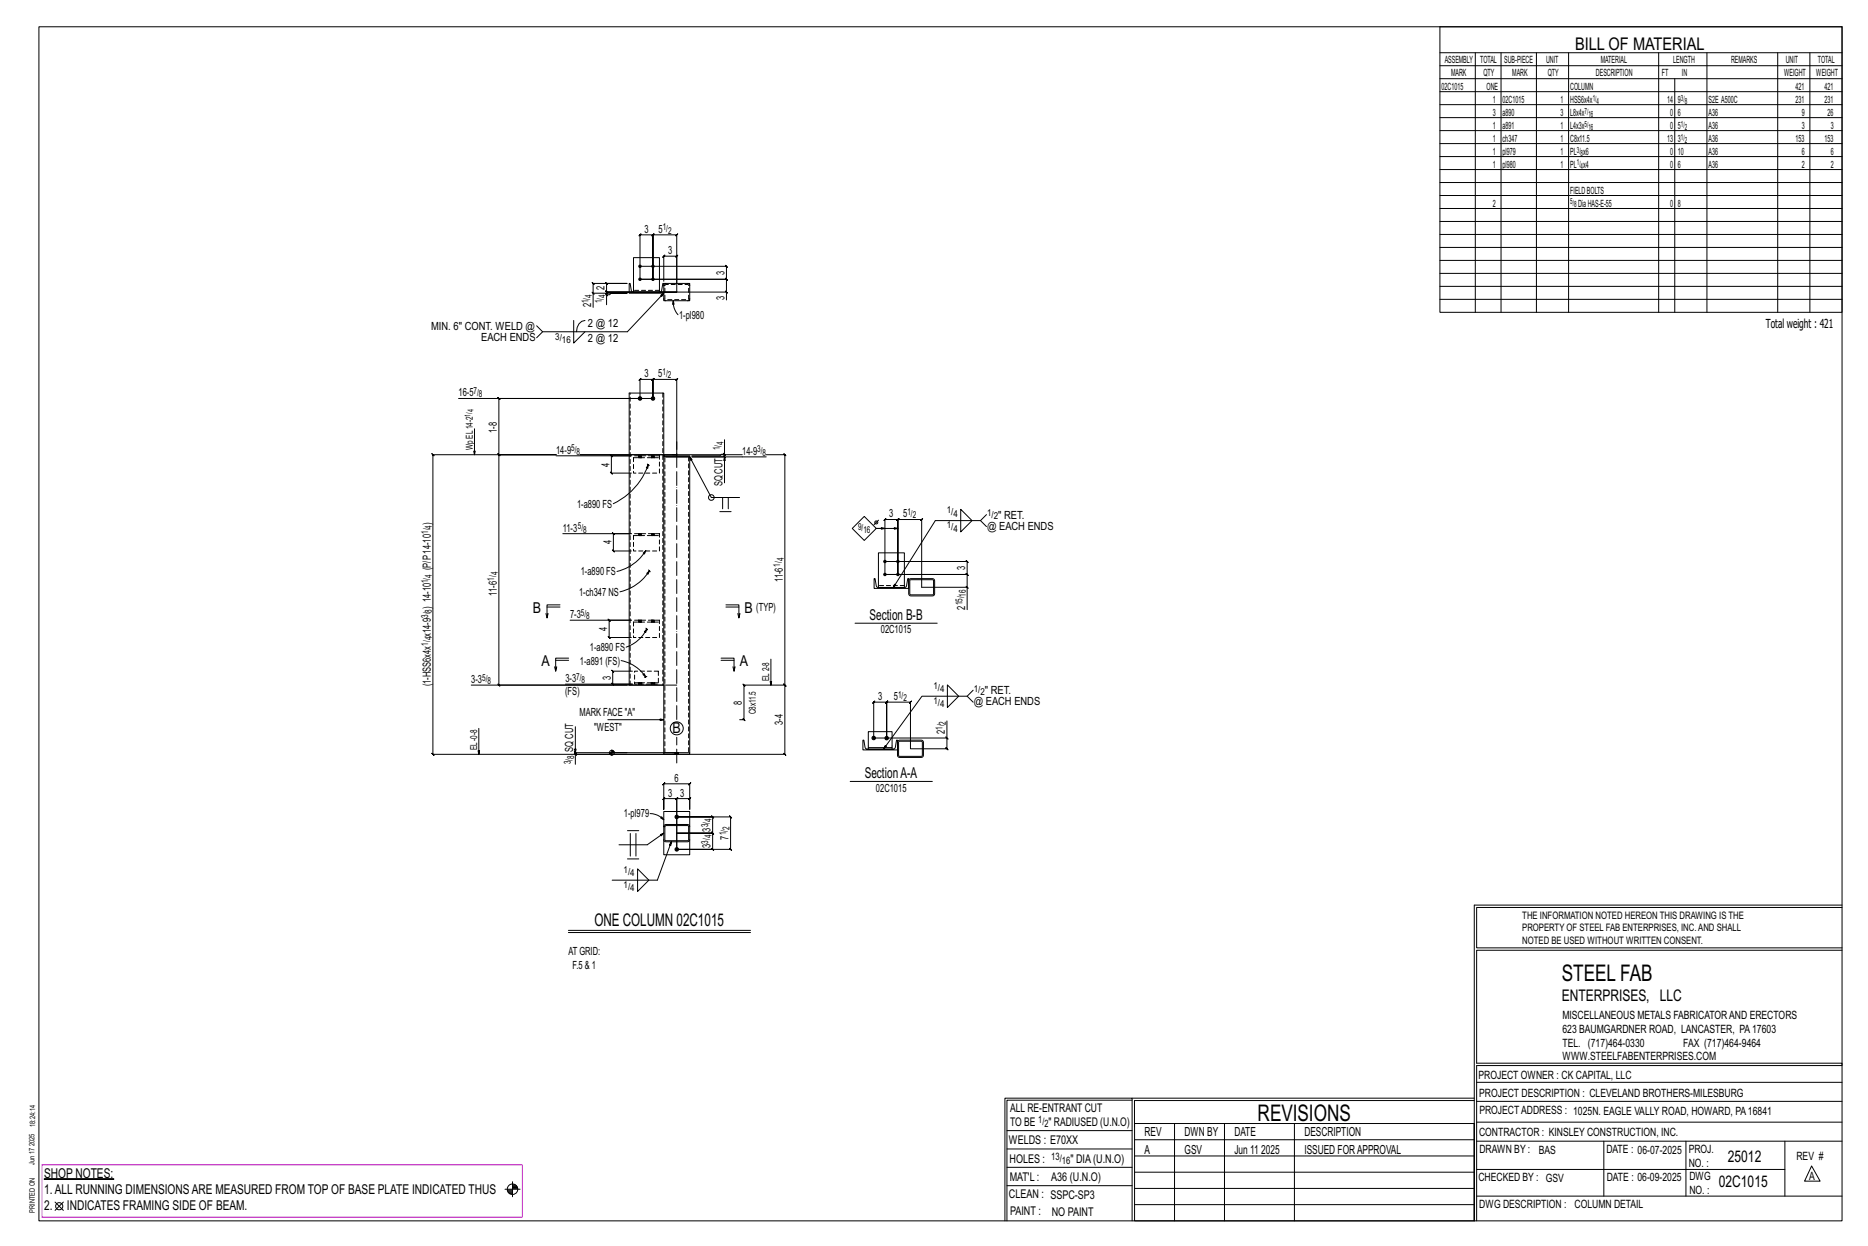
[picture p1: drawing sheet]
<svg xmlns="http://www.w3.org/2000/svg" width="914mm" height="610mm" viewBox="0 0 914 610" stroke-linecap="round" stroke-linejoin="round" font-family="sans-serif">
<g fill="#000" stroke="#000" stroke-width=".49">
<path d="M22 577h34z"/>
<circle cx="313" cy="130" r=".6"/>
<circle cx="313" cy="137" r=".6"/>
<circle cx="320" cy="137" r=".6"/>
<circle cx="320" cy="130" r=".6"/>
<circle cx="313" cy="195" r=".9"/>
<circle cx="320" cy="195" r=".9"/>
<circle cx="433" cy="275" r=".6"/>
<circle cx="440" cy="275" r=".6"/>
<circle cx="433" cy="281" r=".6"/>
<circle cx="440" cy="281" r=".6"/>
<circle cx="428" cy="361" r=".9"/>
<circle cx="434" cy="361" r=".9"/>
<circle cx="331" cy="400" r=".9"/>
<circle cx="331" cy="416" r=".9"/>
</g>
<g fill="none" stroke="#000" stroke-width=".49">
<path d="M19 13h883v584h-883zM705 13h197v140h-197zM705 26h197M705 32h197M705 39h197M722 26v127M735 26v127M752 26v127M768 26v127M812 26v127M820 39v114M836 26v127"/>
<path d="M870 26v127M886 26v127M705 45h197M705 51h197M705 58h197M705 64h197M705 70h197M705 77h197M705 83h197M705 89h197M705 96h197M705 102h197"/>
<path d="M705 108h197M705 115h197M308 139l1 4h1h13l1-4h1v4h-17zM313 130h43h-1l1 1v-1v7l-1-1 1 1h-43M325 139h13v8h-13v-4l-18 19h-41l-3-3M325 138v-13l-1 1 1-1h6v1l1-1h-1v14M705 121h197M705 127h197M705 134h197M281 157v11l5-6M286 157a5 5 0 0 0-4 5M290 143l1 1z"/>
<path d="M290 143v-4h1l-1-1v1h17h-10l-1-1 1 1v4l-1-1 1 1h34h-34l-1-1 1 1v1M296 144l1 1zM297 149v-5h1l1-1h8h-17v7M310 143v-17h13v17M330 147v2h-1zM330 147v4l2 3M355 142l1 1zM356 143v-6l-1-1 1 1h-43v-22l1-1-1 1h7h-1l1-1v1v22v-22h-1l1-1v1h11l1-1-1 1v28h25v4M705 140h197M705 146h197M266 162l-3 3M224 195h89v-9l1-1-1 1h7h-1l1-1v1v9v-9h-1l1-1v1h11l1-1-1 1v37"/>
<path d="M320 195h-76v-1l1 1h-1v27l1 1-1-1h28M232 210v12M355 215v7h-2l-1 1h-13M272 222h-60h-1l1 1v-1v147h-1l1 1v-1h119h-49v5M272 222h-28l1 1-1-1v113l1 1-1-1h87M272 223h37h-10l1 1-1-1v8l1 1-1-1h10M284 222h47zM284 222h79M313 223h.1M313 224h.1M314 223h.1M314 224h.1"/>
<path d="M317 227h.1M317 227v2h-1zM317 227a33 33 0 0 1-17 19M317 227l1 1M319 223h.1M319 224h.1M320 223h.1M320 224h.1M325 223h13v1h-13v-32h-17v143h17M325 224v144M326 224h11M354 222l1 1z"/>
<path d="M355 222v2l-1-1 1 1h-16h36M355 224v12M375 222h9l1 1-1-1v113M352 250h6M354 243v6M356 243v6M362 243h-14l-10-19 1 1h-1v-1v144M417 259l6-6 6 6-6 5zM430 254l-2 3M433 259h-4h11M470 249l6 6-6 5zM480 255l3 3"/>
<path d="M483 252l-3 3h-22l-21 33M275 261h34h-9l1 1-1-1v9v-1l1 1h-1h9M313 261h.1M313 262h.1M314 261h.1M314 262h.1M315 271l1-2-1 2zM316 269a23 23 0 0 1-14 11M318 279h.1M318 279a23 23 0 0 1-15 11M318 279v1M319 261h.1"/>
<path d="M319 262h.1M320 261h.1M320 262h.1M433 275h40v-1l1 1h-1v6l1 1-1-1h-40M268 297h6M274 296h-6v6v-2M317 281l1-2-1 2zM355 296h7v6v-2M355 297h7M428 283l1 4h1h13l1-4h1v5h-17zM430 287v-17h13v17M445 283h12l1 1-1 7-1 1-11-1z"/>
<path d="M445 284h12v7h-11zM473 287l1 1zM473 287v-6l1 1-1-1h-40v-27v1l1-1h-1h7l-1 1 1-1v27v-27l-1 1 1-1h11v1l1-1h-1v33h22v11M267 300l1 2M279 303h30h-11l1 1-1-1v9v-1l1 1h-1h11M313 303h.1M313 304h.1M314 303h.1M314 304h.1M316 307l1 1M317 308l-1 1h-1zM317 308a18 18 0 0 1-11 9"/>
<path d="M317 308h.1M319 303h.1M319 304h.1M320 303h.1M320 304h.1M361 300l1 2M419 305h40M231 335h76M271 326l1 2M272 323h6M278 322h-6v6l1-2M304 323a19 19 0 0 1 12 8"/>
<path d="M310 328h-10h-1l1 1v-1v7l-1-1 1 1h10h-33M312 334h.1M312 335h.1M314 334h.1M314 335h.1M315 330l1 1zM316 331h.1M317 331h-1M319 334h.1M319 335h.1M320 334h.1M320 335h.1"/>
<path d="M353 322h6v6l1-2M353 323h6M359 326v2M377 322v13M384 335l1 1zM464 335l5 6-5 5zM476 338l-3 3h-22l-18 25M234 356v13M282 356v12M298 352h27M362 352l3 1-1-1v-17l1 1-1-1h20l1 1-1-1v34l1 1-1-1h-55M464 353v8h-36v-17h-1l1-1v1h6l1-1-1 1v17v-17l1-1-1 1h12h-1l1-1v1v22h18v1l-1-1h1v-5"/>
<path d="M473 341l3 3M281 369l1 1zM298 368h9M298 368h2M298 369h2M299 369h1M300 367v3M300 368h1M300 368h.1M300 367h.1M325 368h13v1h-13zM330 368h.1"/>
<path d="M330 369h.1M331 368h-49h-1l1 1v-1v1M332 368h.1M332 369h.1M422 362h1l1 4h14l1-4v5h-17zM425 366h12M425 366v-8h12v8M440 362h11l1 1v7l-1 1-11-1h-1zM440 363h11v7h-11zM463 361l1 1zM318 398l4 1 3 2M324 400l1 1-2-1z"/>
<path d="M325 383l-1 1 1-1h13l-1 1 1-1v13v-5v-1l-1 1h1h-7l1-1-1 1v25v-25l1-1-1 1h-6v-1l-1 1h1v5zM331 400h27l-1-1 1 1v16l-1-1 1 1h-27h18l-1-1 1 1v-8l-1-1 1 1h-18h18l-1-1 1 1v-8l-1-1 1 1zM416 382h40M307 406h6M309 408v11M311 408v11M325 411v7h13v-7M325 404v-7h13l-1 15h-11l-1-1v-7l1-1h11l1 1M325 408l-8 5h-14M326 404h11v7h-11zM329 412l-7 19h-22M307 420h6"/>
<path d="M312 425l6 6-6 5zM278 455h89M278 456h89M722 443v154M722 443h180M902 444h-179v20h179M902 465h-179v55h179v1h-179v76M554 538h-61v59M554 537h168M722 538h-167v13M723 539h179M723 530h179"/>
<path d="M493 553h61M555 550h167v47h-167zM555 558h167M575 550v47M599 550v47M634 550v47M723 549h179M723 558h179M785 558v27M825 558v27M874 558v27M251 578v8"/>
<path d="M251 580h1M493 571h61M493 562h61M555 573h167M555 566h167M723 572h151M887 570l4 8h-8zM27 588l4 4M31 588l-4 4M247 582h8M248 582h3M248 583h3"/>
<path d="M249 583h2M249 584h2M251 581h2M251 580h2M492 597v-60h62v60M493 580h61M555 589h167M555 581h167M723 585h179"/>
<circle cx="348" cy="243" r="1.4"/>
<circle cx="429" cy="256" r=".7"/>
<circle cx="331" cy="356" r="3"/>
<circle cx="300" cy="368" r="1.2"/>
<circle cx="29" cy="590" r="1.8"/>
<circle cx="251" cy="582" r="2.6"/>
</g>
<path d="M21 570h235v26h-235z" fill="none" stroke="#f0f" stroke-width=".5"/>
<g fill="none" stroke="#000" stroke-width=".49" stroke-dasharray="2 1.4">
<path d="M325 140h.1M326 139h11v7l-11 1zM326 139h-1v1M338 140l-1-1M323 142h-13M325 146l1 1M337 147l1-1M324 192v143M310 223h13v8h-13zM310 224h13M313 223v1M313 223h.1"/>
<path d="M313 223l1 1zM313 224h.1M314 223v1M314 223h.1M314 224h.1M314 224v-1M319 223v1M319 223h.1M320 223v1zM320 223l-1 1M320 224h-1M320 223v1"/>
<path d="M320 223h.1M320 224h.1M320 224v-1M337 224v144M310 261h13v9h-13zM310 262h13M313 261v1M313 261h.1M313 261l1 1zM313 262h.1M314 261v1M314 261h.1"/>
<path d="M314 262h.1M314 262v-1M319 261v1M319 261h.1M320 261v1zM320 261l-1 1M320 262h-1M320 261v1M320 261h.1M320 262h.1M320 262v-1M443 286h-13"/>
<path d="M310 303h13v9h-13zM310 304h13M313 303v1M313 303h.1M313 303l1 1zM313 304h.1M314 303v1M314 303h.1M314 304h.1M314 304v-1M319 303v1M319 303h.1"/>
<path d="M320 303v1zM320 303l-1 1M320 304h-1M320 303v1M320 303h.1M320 304h.1M320 304v-1M308 335v-143M311 328h11v7h-11zM312 334h.1M312 334v1M312 335h.1"/>
<path d="M313 335v-1M313 334v1zM313 335l1-1M313 334h1M314 335v-1M314 335h.1M319 334h.1M319 334v1M319 335h.1M319 335v-1M319 334l1 1zM320 335v-1"/>
<path d="M320 334h.1M320 335h.1M322 334h-11M325 368v-144M330 368h.1M330 368v1M330 369h.1M331 369v-1M331 368v1zM331 369l1-1M331 368h1M332 369v-1"/>
<path d="M332 369h.1M325 404h.1"/>
</g>
<path d="M331 352v-136M331 373v-12" fill="none" stroke="#000" stroke-width=".49" stroke-dasharray="6.8 1 0 1"/>
<g font-size="11.2">
<text x="764" y="480">STEEL FAB</text>
<text x="616" y="548">REVISIONS</text>
</g>
<g font-size="8.6">
<text x="771" y="24">BILL OF MATERIAL</text>
<text x="291" y="453">ONE COLUMN 02C1015</text>
</g>
<g font-size="7.9">
<text x="765" y="490">ENTERPRISES, LLC</text>
<text x="846" y="569">25012</text>
<text x="841" y="581">02C1015</text>
</g>
<g font-size="7.3">
<text x="261" y="300">B</text>
<text x="364" y="300">B</text>
<text x="426" y="303">Section B-B</text>
<text x="265" y="326">A</text>
<text x="362" y="326">A</text>
<text x="329" y="359">B</text>
<text x="423" y="381">SectionA-A</text>
</g>
<g font-size="6.6">
<text x="22" y="576">SHOP NOTES:</text>
<text x="22" y="584">1.ALL RUNNING DIMENSIONSARE MEASURED FROM TOP OF BASE PLATE INDICATED THUS</text>
<text x="22" y="592">2.</text>
<text x="33" y="592">INDICATES FRAMING SIDE OF BEAM.</text>
</g>
<g font-size="6.1">
<text x="864" y="161">Total weight : 421</text>
<text x="560" y="556">REV</text>
<text x="580" y="556">DWN BY</text>
<text x="604" y="556">DATE</text>
<text x="639" y="556">DESCRIPTION</text>
<text x="560" y="564">A</text>
<text x="580" y="564">GSV</text>
<text x="604" y="564">Jun 11</text>
<text x="617" y="564">2025</text>
<text x="639" y="564">ISSUED FORAPPROVAL</text>
</g>
<g font-size="5.9">
<text x="494" y="560">WELDS : E70XX</text>
<text x="494" y="569">HOLES :</text>
<text x="524" y="569">&quot; DIA(U.N.O)</text>
<text x="494" y="578">MAT'L :</text>
<text x="515" y="578">A36 (U.N.O)</text>
<text x="494" y="586">CLEAN : SSPC-SP3</text>
<text x="495" y="595">PAINT :</text>
<text x="515" y="595">NO PAINT</text>
</g>
<g font-size="5.8">
<text x="494" y="544">ALL RE-ENTRANT CUT</text>
<text x="494" y="551">TO BE</text>
<text x="513" y="551">&quot; RADIUSED (U.N.O)</text>
</g>
<g font-size="5.6">
<text x="765" y="499">MISCELLANEOUS METALS FABRICATORAND ERECTORS</text>
<text x="765" y="505">623 BAUMGARDNER ROAD, LANCASTER, PA17603</text>
<text x="765" y="512">TEL. (717)464-0330</text>
<text x="824" y="512">FAX (717)464-9464</text>
<text x="765" y="519">WWW.STEELFABENTERPRISES.COM</text>
<text x="724" y="528">PROJECT OWNER : CK CAPITAL, LLC</text>
<text x="724" y="537">PROJECT DESCRIPTION : CLEVELAND BROTHERS-MILESBURG</text>
<text x="724" y="545">PROJECTADDRESS : 1025N. EAGLE VALLY ROAD, HOWARD, PA16841</text>
<text x="724" y="556">CONTRACTOR : KINSLEY CONSTRUCTION, INC.</text>
<text x="724" y="564">DRAWN BY :</text>
<text x="753" y="564">BAS</text>
<text x="786" y="564">DATE : 06-07-2025</text>
<text x="827" y="564">PROJ.</text>
<text x="879" y="568">REV #</text>
<text x="827" y="571">NO. :</text>
<text x="724" y="578">CHECKED BY : GSV</text>
<text x="787" y="578">DATE : 06-09-2025</text>
<text x="827" y="578">DWG</text>
<text x="886" y="578">A</text>
<text x="827" y="584">NO. :</text>
<text x="724" y="591">DWG DESCRIPTION : COLUMN DETAIL</text>
</g>
<g font-size="5.5">
<text x="315" y="114">3</text>
<text x="322" y="114">5</text>
<text x="327" y="124">3</text>
<text x="355" y="134" transform="rotate(-90 355 134)">3</text>
<text x="296" y="142" transform="rotate(-90 296 142)">2</text>
<text x="355" y="147" transform="rotate(-90 355 147)">3</text>
<text x="289" y="150" transform="rotate(-90 289 150)">2</text>
<text x="332" y="156">1-pl980</text>
<text x="211" y="161">MIN. 6&quot; CONT. WELD @</text>
<text x="288" y="160">2 @ 12</text>
<text x="236" y="167">EACH ENDS</text>
<text x="288" y="167">2 @ 12</text>
<text x="315" y="185">3</text>
<text x="322" y="185">5</text>
<text x="224" y="194">16-5</text>
<text x="243" y="212" transform="rotate(-90 243 212)">1-8</text>
<text x="272" y="222">14-9</text>
<text x="363" y="223">14-9</text>
<text x="298" y="229" transform="rotate(-90 298 229)">4</text>
<text x="354" y="238" transform="rotate(-90 354 238)">SQ CUT</text>
<text x="282" y="248">1-a890 FS</text>
<text x="211" y="257" transform="rotate(-90 211 257)">)</text>
<text x="435" y="253">3</text>
<text x="442" y="253">5</text>
<text x="489" y="254">&quot; RET.</text>
<text x="275" y="260">11-3</text>
<text x="483" y="259">@ EACH ENDS</text>
<text x="299" y="266" transform="rotate(-90 299 266)">4</text>
<text x="211" y="279" transform="rotate(-90 211 279)">(P/P14-10</text>
<text x="284" y="282">1-a890 FS</text>
<text x="472" y="279" transform="rotate(-90 472 279)">3</text>
<text x="383" y="285" transform="rotate(-90 383 285)">11-6</text>
<text x="243" y="291" transform="rotate(-90 243 291)">11-6</text>
<text x="283" y="291">1-ch347 NS</text>
<text x="211" y="298" transform="rotate(-90 211 298)">) 14-10</text>
<text x="370" y="299">(TYP)</text>
<text x="472" y="298" transform="rotate(-90 472 298)">2</text>
<text x="279" y="302">7-3</text>
<text x="211" y="312" transform="rotate(-90 211 312)">x14-9</text>
<text x="297" y="309" transform="rotate(-90 297 309)">4</text>
<text x="431" y="310">02C1015</text>
<text x="289" y="319">1-a890 FS</text>
<text x="284" y="325">1-a891 (FS)</text>
<text x="211" y="336" transform="rotate(-90 211 336)">(1-HSS6x4x</text>
<text x="231" y="334">3-3</text>
<text x="277" y="334">3-3</text>
<text x="299" y="333" transform="rotate(-90 299 333)">3</text>
<text x="277" y="340">(FS)</text>
<text x="482" y="340">&quot; RET.</text>
<text x="363" y="345" transform="rotate(-90 363 345)">8</text>
<text x="430" y="343">3</text>
<text x="438" y="343">5</text>
<text x="477" y="345">@ EACH ENDS</text>
<text x="284" y="350">MARK FACE &quot;A&quot;</text>
<text x="291" y="357">&quot;WEST&quot;</text>
<text x="383" y="355" transform="rotate(-90 383 355)">3-4</text>
<text x="463" y="359" transform="rotate(-90 463 359)">2</text>
<text x="281" y="368" transform="rotate(-90 281 368)">SQ CUT</text>
<text x="330" y="382">6</text>
<text x="327" y="390">3</text>
<text x="333" y="390">3</text>
<text x="429" y="387">02C1015</text>
<text x="305" y="400">1-pl979</text>
<text x="348" y="407" transform="rotate(-90 348 407)">3</text>
<text x="357" y="411" transform="rotate(-90 357 411)">7</text>
<text x="348" y="415" transform="rotate(-90 348 415)">3</text>
<text x="278" y="467">AT GRID:</text>
<text x="280" y="474">F.5 &amp; 1</text>
</g>
<g font-size="5">
<text x="745" y="450">THE INFORMATION NOTED HEREON THIS DRAWING IS THE</text>
<text x="745" y="456">PROPERTY OF STEEL FAB ENTERPRISES, INC.AND SHALL</text>
<text x="745" y="462">NOTED BE USED WITHOUT WRITTEN CONSENT.</text>
<text x="508" y="550">1/</text>
<text x="511" y="551">2</text>
<text x="515" y="568">13/</text>
<text x="520" y="570">16</text>
</g>
<g font-size="4.9">
<text x="707" y="31">ASSEMBLY</text>
<text x="725" y="31">TOTAL</text>
<text x="736" y="31">SUB-PIECE</text>
<text x="757" y="31">UNIT</text>
<text x="784" y="31">MATERIAL</text>
<text x="819" y="31">LENGTH</text>
<text x="847" y="31">REMARKS</text>
<text x="874" y="31">UNIT</text>
<text x="890" y="31">TOTAL</text>
<text x="710" y="37">MARK</text>
<text x="726" y="37">QTY</text>
<text x="740" y="37">MARK</text>
<text x="758" y="37">QTY</text>
<text x="781" y="37">DESCRIPTION</text>
<text x="814" y="37">FT</text>
<text x="823" y="37">IN</text>
<text x="873" y="37">WEIGHT</text>
<text x="889" y="37">WEIGHT</text>
<text x="706" y="44">02C1015</text>
<text x="728" y="44">ONE</text>
<text x="769" y="44">COLUMN</text>
<text x="879" y="44">421</text>
<text x="893" y="44">421</text>
<text x="731" y="50">1</text>
<text x="736" y="50">02C1015</text>
<text x="764" y="50">1</text>
<text x="769" y="50">HSS6x4x</text>
<text x="816" y="50">14</text>
<text x="821" y="50">9</text>
<text x="836" y="50">S2E A500C</text>
<text x="879" y="50">231</text>
<text x="893" y="50">231</text>
<text x="731" y="57">3</text>
<text x="736" y="57">a890</text>
<text x="764" y="57">3</text>
<text x="769" y="57">L8x4x</text>
<text x="818" y="57">0</text>
<text x="821" y="57">6</text>
<text x="836" y="57">A36</text>
<text x="882" y="57">9</text>
<text x="895" y="57">26</text>
<text x="731" y="63">1</text>
<text x="736" y="63">a891</text>
<text x="764" y="63">1</text>
<text x="769" y="63">L4x3x</text>
<text x="818" y="63">0</text>
<text x="821" y="63">5</text>
<text x="836" y="63">A36</text>
<text x="882" y="63">3</text>
<text x="896" y="63">3</text>
<text x="731" y="69">1</text>
<text x="736" y="69">ch347</text>
<text x="764" y="69">1</text>
<text x="769" y="69">C8x11.5</text>
<text x="816" y="69">13</text>
<text x="821" y="69">3</text>
<text x="836" y="69">A36</text>
<text x="879" y="69">153</text>
<text x="893" y="69">153</text>
<text x="731" y="76">1</text>
<text x="736" y="76">pl979</text>
<text x="764" y="76">1</text>
<text x="769" y="76">PL x6</text>
<text x="818" y="76">0</text>
<text x="821" y="76">10</text>
<text x="836" y="76">A36</text>
<text x="882" y="76">6</text>
<text x="896" y="76">6</text>
<text x="731" y="82">1</text>
<text x="736" y="82">pl980</text>
<text x="764" y="82">1</text>
<text x="769" y="82">PL x4</text>
<text x="818" y="82">0</text>
<text x="821" y="82">6</text>
<text x="836" y="82">A36</text>
<text x="882" y="82">2</text>
<text x="896" y="82">2</text>
<text x="769" y="95">FIELDBOLTS</text>
<text x="731" y="101">2</text>
<text x="772" y="101">DiaHAS-E-55</text>
<text x="818" y="101">0</text>
<text x="821" y="101">8</text>
</g>
<g font-size="4.7">
<text x="324" y="113">1/</text>
<text x="327" y="114">2</text>
<text x="288" y="148" transform="rotate(-90 288 148)">1/</text>
<text x="290" y="146" transform="rotate(-90 290 146)">4</text>
<text x="295" y="148" transform="rotate(-90 295 148)">1/</text>
<text x="296" y="146" transform="rotate(-90 296 146)">4</text>
<text x="272" y="166">3/</text>
<text x="275" y="168">16</text>
<text x="324" y="183">1/</text>
<text x="327" y="185">2</text>
<text x="232" y="193">7/</text>
<text x="234" y="194">8</text>
<text x="231" y="220" transform="rotate(-90 231 220)">Wp EL14-2</text>
<text x="280" y="221">5/</text>
<text x="352" y="220" transform="rotate(-90 352 220)">1/</text>
<text x="354" y="218" transform="rotate(-90 354 218)">4</text>
<text x="371" y="221">3/</text>
<text x="282" y="222">8</text>
<text x="373" y="223">8</text>
<text x="444" y="252">1/</text>
<text x="463" y="251">1/</text>
<text x="447" y="254">2</text>
<text x="467" y="253">4</text>
<text x="483" y="252">1/</text>
<text x="486" y="254">2</text>
<text x="210" y="261" transform="rotate(-90 210 261)">1/</text>
<text x="211" y="259" transform="rotate(-90 211 259)">4</text>
<text x="283" y="259">5/</text>
<text x="285" y="261">8</text>
<text x="420" y="259">9/</text>
<text x="423" y="261">16</text>
<text x="463" y="259">1/</text>
<text x="467" y="260">4</text>
<text x="384" y="275" transform="rotate(-90 384 275)">4</text>
<text x="244" y="281" transform="rotate(-90 244 281)">4</text>
<text x="382" y="277" transform="rotate(-90 382 277)">1/</text>
<text x="210" y="285" transform="rotate(-90 210 285)">1/</text>
<text x="211" y="283" transform="rotate(-90 211 283)">4</text>
<text x="242" y="284" transform="rotate(-90 242 284)">1/</text>
<text x="473" y="292" transform="rotate(-90 473 292)">16</text>
<text x="211" y="300" transform="rotate(-90 211 300)">8</text>
<text x="471" y="296" transform="rotate(-90 471 296)">15/</text>
<text x="210" y="302" transform="rotate(-90 210 302)">3/</text>
<text x="284" y="301">5/</text>
<text x="287" y="303">8</text>
<text x="210" y="316" transform="rotate(-90 210 316)">1/</text>
<text x="211" y="313" transform="rotate(-90 211 313)">4</text>
<text x="236" y="333">5/</text>
<text x="239" y="335">8</text>
<text x="282" y="332">7/</text>
<text x="285" y="334">8</text>
<text x="377" y="333" transform="rotate(-90 377 333)">EL2-8</text>
<text x="440" y="341">1/</text>
<text x="457" y="337">1/</text>
<text x="460" y="339">4</text>
<text x="477" y="338">1/</text>
<text x="480" y="340">2</text>
<text x="442" y="343">2</text>
<text x="457" y="344">1/</text>
<text x="460" y="346">4</text>
<text x="370" y="349" transform="rotate(-90 370 349)">C8x11.5</text>
<text x="461" y="357" transform="rotate(-90 461 357)">1/</text>
<text x="463" y="354" transform="rotate(-90 463 354)">2</text>
<text x="234" y="367" transform="rotate(-90 234 367)">EL-0-8</text>
<text x="281" y="371" transform="rotate(-90 281 371)">8</text>
<text x="279" y="374" transform="rotate(-90 279 374)">3/</text>
<text x="347" y="405" transform="rotate(-90 347 405)">3/</text>
<text x="348" y="402" transform="rotate(-90 348 402)">4</text>
<text x="357" y="406" transform="rotate(-90 357 406)">2</text>
<text x="347" y="413" transform="rotate(-90 347 413)">3/</text>
<text x="348" y="410" transform="rotate(-90 348 410)">4</text>
<text x="355" y="409" transform="rotate(-90 355 409)">1/</text>
<text x="305" y="427">1/</text>
<text x="309" y="429">4</text>
<text x="305" y="434">1/</text>
<text x="309" y="436">4</text>
</g>
<g font-size="4.2">
<text x="780" y="49">1/</text>
<text x="781" y="51">4</text>
<text x="823" y="49">3/</text>
<text x="825" y="51">8</text>
<text x="776" y="56">7/</text>
<text x="778" y="57">16</text>
<text x="776" y="62">5/</text>
<text x="778" y="63">16</text>
<text x="823" y="62">1/</text>
<text x="825" y="63">2</text>
<text x="823" y="68">1/</text>
<text x="825" y="70">2</text>
<text x="772" y="75">3/</text>
<text x="774" y="76">8</text>
<text x="772" y="81">1/</text>
<text x="774" y="82">4</text>
<text x="769" y="100">5/</text>
<text x="770" y="101">8</text>
</g>
<g font-size="4">
<text x="230" y="204" transform="rotate(-90 230 204)">1/</text>
<text x="232" y="202" transform="rotate(-90 232 202)">4</text>
</g>
<g font-size="3.7">
<text x="17" y="551" transform="rotate(-90 17 551)">18:24:14</text>
<text x="17" y="561" transform="rotate(-90 17 561)">2025</text>
<text x="17" y="570" transform="rotate(-90 17 570)">Jun 17</text>
<text x="17" y="593" transform="rotate(-90 17 593)">PRINTED ON</text>
</g>
</svg>
